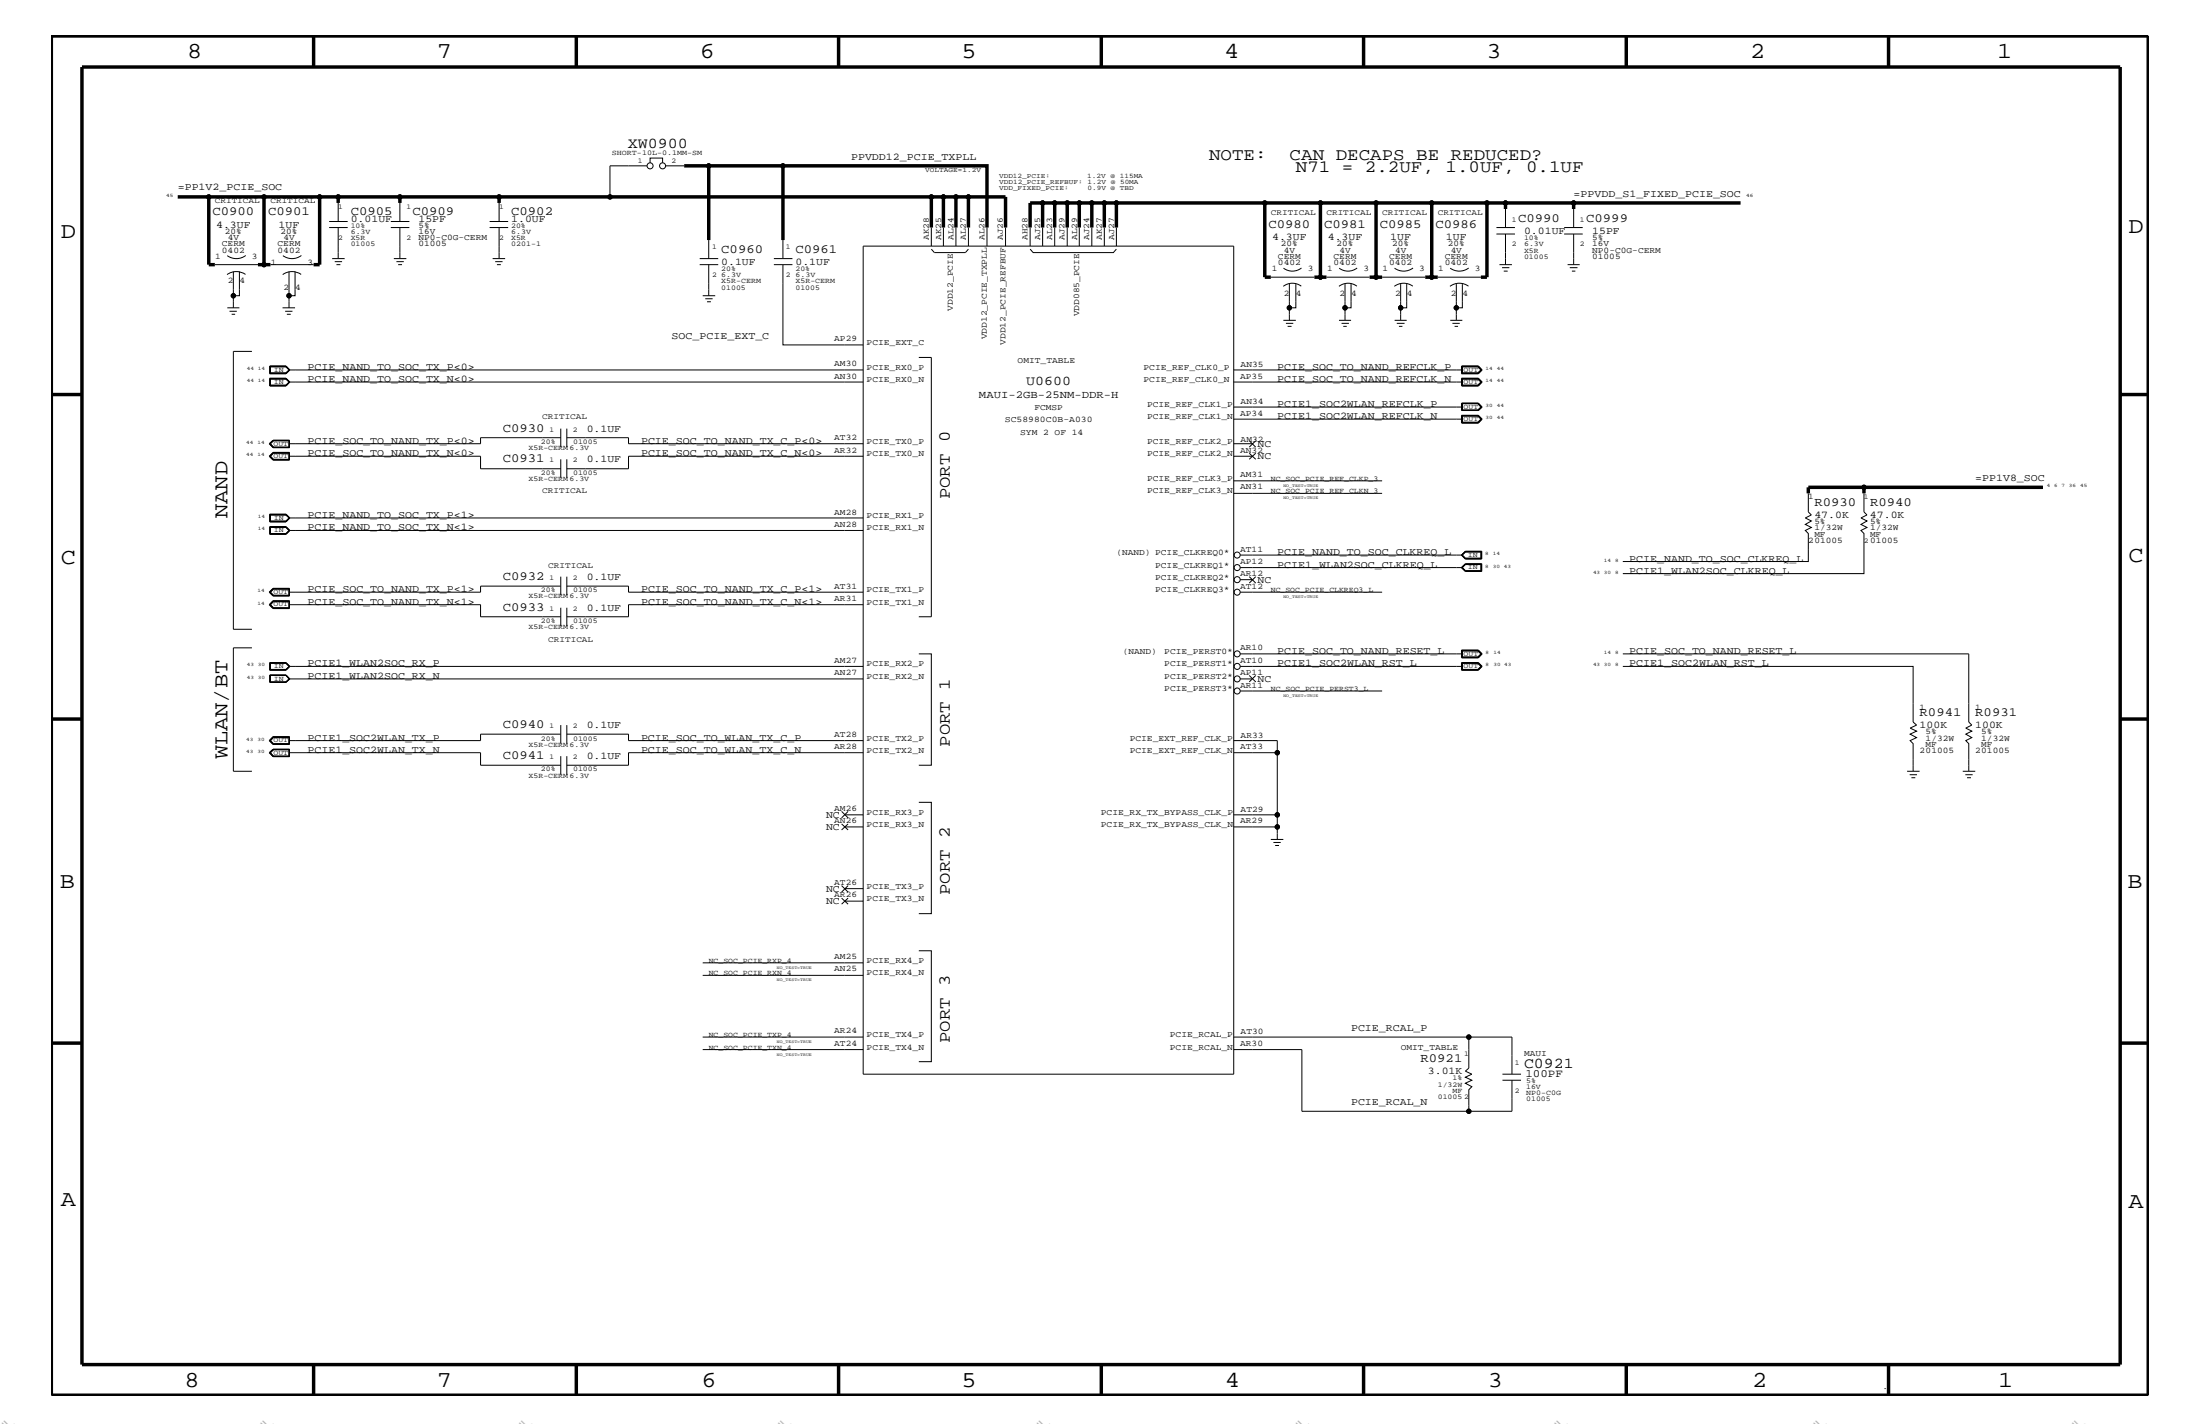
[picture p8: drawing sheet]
<svg xmlns="http://www.w3.org/2000/svg" width="432mm" height="279mm" viewBox="0 0 432 279" stroke-linecap="round" stroke-linejoin="round" font-family="sans-serif">
<g fill="none" stroke="#000" stroke-width=".2">
<path d="M66.4 39.8v3.7M78.5 39.8v3.7M98 39.8v3.7M127 32.5h-7.3v6.1M127.6 31.9v-.9h2.4v.9M130.6 32.5h3.7M42.2 51.9h8.4M45.8 53.3v7.1M47 53.3v4.7h-1.2M48.2 53.8a3.1 3.1 0 0 0-3.6 .1M48.2 50.1a3 3 0 0 1-3.6 .1M53.1 51.9h8.5"/>
<path d="M56.7 53.3v7.1M57.9 53.3v4.7h-1.2M59.1 53.8a3.1 3.1 0 0 0-3.6 .1M59.2 50.1a3 3 0 0 1-3.7 .1M64.6 44.6h3.6M64.6 43.5h3.6M65.2 50.7h2.4M65.7 51.3h1.4M66 51.9h.8M66.4 44.6v6.1M76.7 44.6h3.6M76.7 43.5h3.6"/>
<path d="M77.3 50.7h2.5M77.8 51.3h1.4M78.1 51.9h.8M78.5 44.6v6.1M96.1 44.6h3.6M96.1 43.5h3.6M96.7 50.7h2.4M97.2 51.3h1.4M97.5 51.9h.8M98 44.6v6.1M137.3 51.9h3.7M137.3 50.7h3.7"/>
<path d="M137.9 58h2.5M138.4 58.6h1.5M138.8 59.2h.7M139.1 47.1v3.6M139.1 51.9v6.1M151.9 51.9h3.6M151.9 50.7h3.6M153.7 51.9v15.8h15.7M153.7 47.1v3.6M169.4 48.3h72.7v162.5h-72.7zM182.8 44.6v3.7M182.8 48.9l.6 .7h6.1l.6-.7"/>
<path d="M185.2 44.6v3.7M187.6 44.6v3.7M190.1 44.6v3.7M193.7 44.6v3.7M197.4 44.6v3.7M202.2 48.9l.6 .7h15.7l.6-.7M202.2 44.6v3.7M204.6 44.6v3.7M207 44.6v3.7M209.5 44.6v3.7M211.8 44.6v3.7M214.3 44.6v3.7"/>
<path d="M216.7 44.6v3.7M219.1 44.6v3.7M249.4 54.4h8.6M253.1 55.7v4.7h1.2v-4.7M255.4 56.2a2.9 2.9 0 0 0-3.5 0M255.4 52.6a2.9 2.9 0 0 1-3.5 0M260.4 54.4h8.4M264 55.7v4.7h1.2v-4.7M266.3 56.2a2.9 2.9 0 0 0-3.5 0M266.4 52.6a2.9 2.9 0 0 1-3.6 0M271.3 54.4h8.4M274.9 55.7v4.7h1.2v-4.7"/>
<path d="M277.3 56.2a3 3 0 0 0-3.6 0M277.3 52.6a3 3 0 0 1-3.6 0M282.2 54.4h8.5M285.8 55.7v4.7h1.2v-4.7M288.2 56.2a3 3 0 0 0-3.6 0M288.3 52.6a3 3 0 0 1-3.7 0M293.7 45.9h3.6M293.7 44.6h3.6M294.3 51.9h2.5M294.8 52.5h1.4M295.1 53.2h.8M295.5 41v3.6"/>
<path d="M295.5 45.9v6M307 45.9h3.6M307 44.6h3.6M307.7 51.9h2.3M308.1 52.5h1.5M308.5 53.2h.7M308.9 41v3.6M308.9 45.9v6M44.6 60.4h2.4M45 61.1h1.5M45.5 61.7h.6M49.4 68.9h-3.6v54.6h3.6"/>
<path d="M52.9 71.8h3.2l.8 .8-.8 .7h-3.2zM52.9 74.2h3.2l.8 .8-.8 .7h-3.2zM53 73.2h3.1M53 71.8v1.5h3.1l.7-.7M53 71.9h3.1l.7 .7M53 74.4h3.1M53.1 74.4v1.2h3l.6-.6M55.5 60.4h2.4M56 61.1h1.4M56.1 71.8l.7 .8M56.1 74.4l.7 .6M56.1 74.4l.6 .6"/>
<path d="M56.3 61.7h.8M56.7 72.6l-.6-.6h-3v1.2M56.7 72.6h112.7M56.7 75h112.7M56.7 72.6l-.6 .6M56.8 75l-.7 .6h-3.1M56.8 75l-.7-.7h-3.1v1.4M56.8 72.6l-.7 .6M56.8 75l-.7 .7M180.3 70.1h2.5v50.9h-2.5M242.1 72.6h44.9M242.1 79.9h44.9"/>
<path d="M242.1 75h44.9M251.9 62.9h2.4M252.4 63.4h1.4M252.7 64h.8M253.1 60.4v2.5M262.8 62.9h2.4M263.3 63.4h1.5M263.7 64h.6M264 60.4v2.5M273.7 62.9h2.4M274.2 63.4h1.5M274.6 64h.7"/>
<path d="M274.9 60.4v2.5M284.6 62.9h2.4M285.1 63.4h1.4M285.5 64h.7M285.8 60.4v2.5M286.9 71.8h3.3l.7 .8-.7 .7h-3.3zM286.9 74.2h3.3l.7 .8-.7 .7h-3.3zM286.9 71.8v1.5h3.3l.6-.7-.6-.8M286.9 75.7v-1.4h3.3l.6 .7-.6 .7M286.9 79.1v1.4M287 71.9h3.1l.6 .7-.6 .6h-3.1zM287 74.4h3.1l.6 .6-.6 .6h-3.1z"/>
<path d="M287 72h3.1l.6 .6-.6 .6M290.1 79.2h-3.1v1.3h3.1M290.1 74.4l.6 .6-.6 .6h-3.1M290.1 79.2l.6 .7-.6 .6M290.2 79.1h-3.3v1.4h3.3M290.2 79.1l.7 .8-.7 .6M290.2 79.1l.6 .8-.6 .6M53.6 88.8h3.2v1.5h-3.2l-.8-.8zM53.6 86.4h3.2v1.4h-3.2M53.6 86.4l-.8 .7 .8 .7M53.6 86.4l-.7 .7 .7 .7M53.7 86.5l-.6 .6 .6 .6"/>
<path d="M53.7 86.5h3v1.2h-3M53.7 88.8l-.7 .7 .7 .7M53.7 86.5l-.7 .6 .7 .6M56.7 88.9h-3l-.6 .6 .6 .6h3M56.7 88.8v1.4M56.7 89.5h37.6v2.5h15.8M56.8 88.8h-3.2l-.7 .7 .7 .7h3.2M110.1 85.9h-15.8v1.2h-37.6M110.1 84.1v3.6M110.1 90.1v3.7M111.3 85.9h12.1v1.2h46M111.3 84.1v3.6"/>
<path d="M111.3 90.1v3.7M169.4 89.5h-46v2.5h-12.1M242.1 94.3h29.2M242.1 89.5h3.7M242.1 96.8h29.2M242.1 82.2h44.9M242.1 87.1h3.7M245.2 86.5l1.3 1.2M245.2 88.9l1.3 1.2M246.5 86.5l-1.3 1.2M246.5 88.9l-1.3 1.2M286.9 81.5h3.3l.7 .7-.7 .8h-3.3z"/>
<path d="M286.9 83v-1.4h3.3l.6 .6-.6 .8M287 81.6v1.3h3.1l.6-.7-.6-.6M287 81.6h3.1l.6 .6-.6 .6h-3.1M354.9 96.8v3.6l.6 .6-1.2 .6 1.2 .6-1.2 .7 1.2 .6-1.2 .6 .6 .6v5.5h-36.4M365.8 96.8v3.6l.6 .6-1.1 .6 1.1 .6-1.1 .7 1.1 .6-1.1 .6 .5 .6v7.9h-47.3M52.9 100.9h3.2l.8 .7-.8 .8h-3.2zM52.9 103.3h3.2l.8 .8-.8 .7h-3.2zM53 103.4h3.1l.7 .7-.7 .7h-3.1zM53 101h3.1M53.1 101v1.2h3l.6-.6M53.1 103.5h3l.6 .6-.6 .6h-3zM53.6 115.4h3.2v1.6h-3.2l-.8-.8z"/>
<path d="M53.6 117.9h3.2v1.5h-3.2l-.8-.8zM53.6 117.9l-.7 .7 .7 .7h3.2M53.7 119.3l-.7-.7 .7-.6h3v1.3M53.7 115.5l-.7 .7 .7 .7M56.1 101l.7 .6M56.1 101l.6 .6M56.7 115.6h-3l-.6 .6 .6 .6h3M56.7 118.1h-3l-.6 .5 .6 .6h3M56.7 115.5v1.4M56.7 118.6h37.6v2.4h15.8M56.7 101.6h112.7M56.7 104.1h112.7"/>
<path d="M56.8 101.6l-.7-.6h-3.1v1.4M56.8 101.6l-.7 .7h-3.1M56.8 101.6l-.7 .8M56.8 115.5h-3.2l-.7 .7 .7 .7h3.2M110.1 115h-15.8v1.2h-37.6M110.1 113.1v3.7M110.1 119.2v3.7M111.3 115h12.1v1.2h46M111.3 113.1v3.7M111.3 119.2v3.7M169.4 118.6h-46v2.4h-12.1M243.4 108.9h43.6"/>
<path d="M243.4 116.2h27.9M243.4 113.7h2.4M243.4 111.4h43.6M245.2 113.1l1.3 1.3M246.5 113.1l-1.3 1.3M286.9 111.4l.7-.8h3.2v1.5h-3.2zM286.9 111.4l.7 .6M287 111.4l.6-.6h3.1v1.2h-3.1zM287.6 108.3h3.1v1.2h-3.1l-.6-.6zM287.6 108.1h3.2v1.6h-3.2l-.7-.8zM287.6 108.2h3.1v1.5M287.6 110.7h3.1v1.3h-3.1"/>
<path d="M287.6 108.2l-.7 .7M287.6 108.2l-.7 .7 .7 .7h3.1M287.6 110.7l-.7 .7M287.6 110.7l-.7 .7 .7 .6M49.4 127.1h-3.6v24.2h3.6M52.9 130h3.2l.8 .8-.8 .7h-3.2zM53 130.1h3.1l.7 .7-.7 .6h-3.1zM53 132.4v1.5M53 133.8h3.1M53 132.5h3.1M53.1 130.2h3l.6 .6-.6 .5h-3zM53.1 132.5v1.3"/>
<path d="M56.1 132.4h-3.2v1.5h3.2M56.1 132.4l.8 .8-.8 .7M56.1 132.4l.7 .8M56.1 132.5l.7 .7M56.1 132.5l.6 .7M56.7 133.2h112.7M56.7 130.8h112.7M56.7 133.2l-.6 .6M56.8 133.2l-.7 .6M56.8 133.2l-.7 .7M180.3 128.3h2.5v21.8h-2.5M243.4 133.2h2.4"/>
<path d="M243.4 130.8h43.6M243.4 128.3h43.6M243.4 135.6h27.9M245.2 132.5l1.3 1.3M246.5 132.5l-1.3 1.3M286.9 127.5h3.3l.7 .8-.7 .8h-3.3zM286.9 130h3.3l.7 .8-.7 .7h-3.3zM286.9 129.1v-1.5h3.3l.6 .7-.6 .8M286.9 130.1h3.3l.6 .7-.6 .6h-3.3zM287 127.7h3.1l.6 .6-.6 .7h-3.1zM287 130.1v1.3M287 130.2h3.1l.6 .6-.6 .5h-3.1"/>
<path d="M290.1 127.7l.6 .6-.6 .6h-3.1M290.1 130.1l.6 .7-.6 .6M318.5 130.8h57v10.9l.7 .6-1.3 .6 1.3 .6-1.3 .5 1.3 .7-1.3 .6 .6 .6v5.4M318.5 128.3h67.9v13.4l.6 .6-1.2 .6 1.2 .6-1.2 .5 1.2 .7-1.2 .6 .6 .6v5.4M52.8 145.3l.8-.7h3.2v1.5h-3.2zM53.6 147h3.2v1.4h-3.2M53.6 144.6l-.7 .7 .7 .7h3.2M53.6 147l-.8 .7 .8 .7M53.6 147l-.7 .7 .7 .7M53.7 147.1l-.6 .6 .6 .7M53.7 146l-.7-.7 .7-.7h3v1.4M53.7 147.1h3v1.3h-3"/>
<path d="M53.7 147.1l-.7 .6 .7 .7M56.7 144.7h-3l-.6 .6 .6 .6h3M56.7 147.7h37.6v2.4h15.8M110.1 144h-15.8v1.3h-37.6M110.1 142.3v3.6M110.1 148.4v3.6M111.3 144h12.1v1.3h46M111.3 142.3v3.6M111.3 148.4v3.6M165.2 159.2l1.3 1.3M165.8 159.9h3.6M166.5 159.2l-1.3 1.3"/>
<path d="M169.4 147.7h-46v2.4h-12.1M180.3 157.4h2.5v21.9h-2.5M242.1 159.9h8.6v4.8M242.1 145.3h8.6v14.6M242.1 147.7h8.6M374.3 151.3h2.5M374.8 152h1.5M375.2 152.6h.7M385.2 151.3h2.5M385.7 152h1.5M386.1 152.6h.7M165.2 161.7l1.3 1.1"/>
<path d="M165.2 173.8l1.3 1.2M165.2 176.2l1.3 1.2M165.8 162.2h3.6M165.8 176.8h3.6M165.8 174.4h3.6M166.5 161.7l-1.3 1.1M166.5 173.8l-1.3 1.2M166.5 176.2l-1.3 1.2M242.1 162.2h8.6M249.4 164.7h2.5M249.9 165.3h1.5M250.3 165.9h.7"/>
<path d="M137.9 188.9h31.5M137.9 191.4h31.5M180.3 186.5h2.5v21.8h-2.5M137.9 203.5h31.5M137.9 205.9h31.5M242.1 203.5h46.2v6.1l-.7 .6 1.3 .6-1.3 .6 1.3 .5-1.3 .6 1.3 .7-.6 .6v4.2h8.5v-6.1M242.1 205.9h13.4v12.1h32.8M288.3 203.5h8.5v7.3M294.9 211.9h3.6M294.9 210.8h3.6"/>
<circle cx="41" cy="38.6" r=".42"/>
<circle cx="51.8" cy="38.6" r=".42"/>
<circle cx="62.7" cy="38.6" r=".42"/>
<circle cx="66.4" cy="38.6" r=".42"/>
<circle cx="78.5" cy="38.6" r=".42"/>
<circle cx="98" cy="38.6" r=".42"/>
<circle cx="119.7" cy="38.6" r=".42"/>
<circle cx="127.6" cy="32.5" r=".59"/>
<circle cx="130" cy="32.5" r=".59"/>
<circle cx="139.1" cy="32.5" r=".42"/>
<circle cx="153.7" cy="32.5" r=".42"/>
<circle cx="182.8" cy="38.6" r=".42"/>
<circle cx="185.2" cy="38.6" r=".42"/>
<circle cx="187.6" cy="38.6" r=".42"/>
<circle cx="190.1" cy="38.6" r=".42"/>
<circle cx="204.6" cy="39.8" r=".42"/>
<circle cx="207" cy="39.8" r=".42"/>
<circle cx="209.5" cy="39.8" r=".42"/>
<circle cx="211.8" cy="39.8" r=".42"/>
<circle cx="214.3" cy="39.8" r=".42"/>
<circle cx="216.7" cy="39.8" r=".42"/>
<circle cx="219.1" cy="39.8" r=".42"/>
<circle cx="248.2" cy="39.8" r=".42"/>
<circle cx="259.2" cy="39.8" r=".42"/>
<circle cx="270.1" cy="39.8" r=".42"/>
<circle cx="281" cy="39.8" r=".42"/>
<circle cx="291.8" cy="39.8" r=".42"/>
<circle cx="295.5" cy="39.8" r=".42"/>
<circle cx="308.9" cy="39.8" r=".42"/>
<circle cx="45.8" cy="58" r=".42"/>
<circle cx="51.8" cy="51.9" r=".42"/>
<circle cx="56.7" cy="58" r=".42"/>
<circle cx="259.2" cy="54.4" r=".42"/>
<circle cx="270.1" cy="54.4" r=".42"/>
<circle cx="281" cy="54.4" r=".42"/>
<circle cx="253.1" cy="60.4" r=".42"/>
<circle cx="264" cy="60.4" r=".42"/>
<circle cx="274.9" cy="60.4" r=".42"/>
<circle cx="285.8" cy="60.4" r=".42"/>
<circle cx="365.8" cy="95.6" r=".42"/>
<circle cx="242.8" cy="108.9" r=".59"/>
<circle cx="242.8" cy="116.2" r=".59"/>
<circle cx="242.8" cy="111.4" r=".59"/>
<circle cx="242.8" cy="113.7" r=".59"/>
<circle cx="242.8" cy="135.6" r=".59"/>
<circle cx="242.8" cy="128.3" r=".59"/>
<circle cx="242.8" cy="130.8" r=".59"/>
<circle cx="242.8" cy="133.2" r=".59"/>
<circle cx="250.7" cy="147.7" r=".42"/>
<circle cx="250.7" cy="159.9" r=".42"/>
<circle cx="250.7" cy="162.2" r=".42"/>
<circle cx="288.3" cy="218" r=".42"/>
<circle cx="288.3" cy="203.5" r=".42"/>
</g>
<g fill="none" stroke="#000" stroke-width=".68" stroke-linecap="butt">
<path d="M10.1 7.1h411.5v266.7h-411.5zM16.1 13.2h400v254.5h-400zM61.6 7.1v6.1M113.1 7.1v6.1M164.6 7.1v6.1M216.2 7.1v6.1M267.6 7.1v6.1M319.2 7.1v6.1M370.7 7.1v6.1M34.9 38.6h31.5M41 38.6v13.3h1.2M51.8 38.6v13.3"/>
<path d="M62.7 38.6v13.3h-1.1M78.5 38.6h-12.1v1.2M98 38.6h-19.5v1.2M98 38.6h84.8M98 38.6v1.2M134.3 32.5h4.8v14.6M139.1 32.5h14.6v14.6M153.7 32.5h40v12.1M185.2 38.6h-2.4v6M185.2 38.6h2.4M185.2 38.6v6M190.1 38.6h-2.5v6"/>
<path d="M190.1 38.6h7.3v6M190.1 38.6v6M204.6 39.8h2.4v4.8M207 39.8h2.5v4.8M209.5 39.8h2.3v4.8M211.8 39.8h2.5v4.8M214.3 39.8h2.4v4.8M216.7 39.8h2.4v4.8M219.1 39.8h72.7M248.2 39.8v14.6h1.2M259.2 39.8v14.6M270.1 39.8v14.6"/>
<path d="M281 39.8v14.6M291.8 39.8h3.7v1.2M291.8 39.8v14.6h-1.1M295.5 39.8h46.1M308.9 39.8v1.2M50.6 51.9h2.5M202.2 44.6v-4.8h2.4v4.8M258 54.4h2.4M268.8 54.4h2.5M279.7 54.4h2.5M10.1 77.4h6M416.1 77.4h5.5"/>
<path d="M365.8 95.6h-10.9v1.2M401 95.6h-35.2v1.2M10.1 141.1h6M416.1 141.1h5.5M10.1 204.7h6M416.1 204.7h5.5M61.6 267.7v6.1M113.1 267.7v6.1M164.6 267.7v6.1M216.2 268v5.8M267.6 267.7v6.1M319.2 267.7v6.1"/>
<path d="M370.7 267.7v6.1"/>
</g>
<g fill="#000">
<circle cx="41" cy="38.6" r=".42"/>
<circle cx="51.8" cy="38.6" r=".42"/>
<circle cx="62.7" cy="38.6" r=".42"/>
<circle cx="66.4" cy="38.6" r=".42"/>
<circle cx="78.5" cy="38.6" r=".42"/>
<circle cx="98" cy="38.6" r=".42"/>
<circle cx="119.7" cy="38.6" r=".42"/>
<circle cx="139.1" cy="32.5" r=".42"/>
<circle cx="153.7" cy="32.5" r=".42"/>
<circle cx="182.8" cy="38.6" r=".42"/>
<circle cx="185.2" cy="38.6" r=".42"/>
<circle cx="187.6" cy="38.6" r=".42"/>
<circle cx="190.1" cy="38.6" r=".42"/>
<circle cx="204.6" cy="39.8" r=".42"/>
<circle cx="207" cy="39.8" r=".42"/>
<circle cx="209.5" cy="39.8" r=".42"/>
<circle cx="211.8" cy="39.8" r=".42"/>
<circle cx="214.3" cy="39.8" r=".42"/>
<circle cx="216.7" cy="39.8" r=".42"/>
<circle cx="219.1" cy="39.8" r=".42"/>
<circle cx="248.2" cy="39.8" r=".42"/>
<circle cx="259.2" cy="39.8" r=".42"/>
<circle cx="270.1" cy="39.8" r=".42"/>
<circle cx="281" cy="39.8" r=".42"/>
<circle cx="291.8" cy="39.8" r=".42"/>
<circle cx="295.5" cy="39.8" r=".42"/>
<circle cx="308.9" cy="39.8" r=".42"/>
<circle cx="45.8" cy="58" r=".42"/>
<circle cx="51.8" cy="51.9" r=".42"/>
<circle cx="56.7" cy="58" r=".42"/>
<circle cx="259.2" cy="54.4" r=".42"/>
<circle cx="270.1" cy="54.4" r=".42"/>
<circle cx="281" cy="54.4" r=".42"/>
<circle cx="253.1" cy="60.4" r=".42"/>
<circle cx="264" cy="60.4" r=".42"/>
<circle cx="274.9" cy="60.4" r=".42"/>
<circle cx="285.8" cy="60.4" r=".42"/>
<circle cx="365.8" cy="95.6" r=".42"/>
<circle cx="250.7" cy="147.7" r=".42"/>
<circle cx="250.7" cy="159.9" r=".42"/>
<circle cx="250.7" cy="162.2" r=".42"/>
<circle cx="288.3" cy="218" r=".42"/>
<circle cx="288.3" cy="203.5" r=".42"/>
</g>
<g font-size="4.5">
<text x="36.7" y="11.5">8</text>
<text x="85.8" y="11.5">7</text>
<text x="137.3" y="11.5">6</text>
<text x="188.7" y="11.5">5</text>
<text x="240.3" y="11.5">4</text>
<text x="291.8" y="11.5">3</text>
<text x="343.5" y="11.5">2</text>
<text x="392" y="11.5">1</text>
<text x="11.9" y="46.8">D</text>
<text x="417.7" y="45.7">D</text>
<text x="11.9" y="110.6">C</text>
<text x="417.7" y="110.3">C</text>
<text x="11.8" y="174.3">B</text>
<text x="417.6" y="174.2">B</text>
<text x="11.9" y="236.7">A</text>
<text x="417.7" y="237.1">A</text>
<text x="36.2" y="272.1">8</text>
<text x="85.8" y="272.1">7</text>
<text x="137.7" y="272.1">6</text>
<text x="188.7" y="272.1">5</text>
<text x="240.4" y="272.1">4</text>
<text x="292" y="272.1">3</text>
<text x="343.9" y="272.1">2</text>
<text x="392.2" y="272.1">1</text>
</g>
<g font-size="4.1">
<text x="44.6" y="101.6" transform="rotate(-90 44.6 101.6)">NAND</text>
<text x="44.6" y="149" transform="rotate(-90 44.6 149)">WLAN/BT</text>
</g>
<g font-size="3.4">
<text x="237.3" y="31.4">NOTE:</text>
<text x="253.1" y="31.4">CAN DECAPS BE REDUCED?</text>
<text x="254.3" y="33.7">N71 = 2.2UF, 1.0UF, 0.1UF</text>
</g>
<g font-size="3.3">
<text x="186.4" y="98" transform="rotate(-90 186.4 98)">PORT 0</text>
<text x="186.4" y="146.5" transform="rotate(-90 186.4 146.5)">PORT 1</text>
<text x="186.4" y="175.6" transform="rotate(-90 186.4 175.6)">PORT 2</text>
<text x="186.4" y="204.7" transform="rotate(-90 186.4 204.7)">PORT 3</text>
</g>
<g font-size="3">
<text x="123.2" y="29.1">XW0900</text>
<text x="299.1" y="209.6">C0921</text>
</g>
<g font-size="2.8" fill="#b6b6b4">
<text x="0" y="279.4" transform="rotate(45 0 279.4)">=</text>
<text x="50.8" y="279.4" transform="rotate(45 50.8 279.4)">=</text>
<text x="101.6" y="279.4" transform="rotate(45 101.6 279.4)">=</text>
<text x="152.4" y="279.4" transform="rotate(45 152.4 279.4)">=</text>
<text x="203.2" y="279.4" transform="rotate(45 203.2 279.4)">=</text>
<text x="254" y="279.4" transform="rotate(45 254 279.4)">=</text>
<text x="304.8" y="279.4" transform="rotate(45 304.8 279.4)">=</text>
<text x="355.6" y="279.4" transform="rotate(45 355.6 279.4)">=</text>
<text x="406.4" y="279.4" transform="rotate(45 406.4 279.4)">=</text>
</g>
<text font-size="2.6" x="201.4" y="75.6">U0600</text>
<g font-size="2.5">
<text x="41.7" y="42.3">C0900</text>
<text x="52.6" y="42.3">C0901</text>
<text x="68.8" y="42.3">C0905</text>
<text x="80.9" y="42.3">C0909</text>
<text x="100.3" y="42.3">C0902</text>
<text x="249" y="44.6">C0980</text>
<text x="259.9" y="44.6">C0981</text>
<text x="270.8" y="44.6">C0985</text>
<text x="281.7" y="44.6">C0986</text>
<text x="297.9" y="43.5">C0990</text>
<text x="311.3" y="43.5">C0999</text>
<text x="141.6" y="49.6">C0960</text>
<text x="156.1" y="49.6">C0961</text>
<text x="98.7" y="84.7">C0930</text>
<text x="98.7" y="90.7">C0931</text>
<text x="356.1" y="99.3">R0930</text>
<text x="367" y="99.3">R0940</text>
<text x="98.7" y="113.7">C0932</text>
<text x="98.7" y="119.8">C0933</text>
<text x="98.7" y="142.9">C0940</text>
<text x="376.8" y="140.4">R0941</text>
<text x="387.7" y="140.4">R0931</text>
<text x="98.7" y="149">C0941</text>
<text x="278.8" y="208.3">R0921</text>
</g>
<text font-size="2.2" x="299.4" y="211.4">100PF</text>
<text font-size="2.1" x="192.2" y="78">MAUI-2GB-25NM-DDR-H</text>
<g font-size="2">
<text x="167" y="31.4">PPVDD12_PCIE_TXPLL</text>
<text x="34.9" y="37.4">=PP1V2_PCIE_SOC</text>
<text x="308.9" y="38.6">=PPVDD_S1_FIXED_PCIE_SOC</text>
<text x="42.4" y="44.6">4.3UF</text>
<text x="54.7" y="44.6">1UF</text>
<text x="68.8" y="43.5">0.01UF</text>
<text x="82.1" y="43.5">15PF</text>
<text x="100.3" y="43.5">1.0UF</text>
<text x="249.7" y="47.1">4.3UF</text>
<text x="260.6" y="47.1">4.3UF</text>
<text x="272.9" y="47.1">1UF</text>
<text x="283.8" y="47.1">1UF</text>
<text x="299.1" y="45.9">0.01UF</text>
<text x="312.5" y="45.9">15PF</text>
<text x="141.6" y="51.9">0.1UF</text>
<text x="156.1" y="51.9">0.1UF</text>
<text x="131.8" y="66.5">SOC_PCIE_EXT_C</text>
<text x="60.4" y="75">PCIE_NAND_TO_SOC_TX_N&lt;0&gt;</text>
<text x="60.4" y="72.6">PCIE_NAND_TO_SOC_TX_P&lt;0&gt;</text>
<text x="250.7" y="75">PCIE_SOC_TO_NAND_REFCLK_N</text>
<text x="250.7" y="72.6">PCIE_SOC_TO_NAND_REFCLK_P</text>
<text x="250.7" y="79.9">PCIE1_SOC2WLAN_REFCLK_P</text>
<text x="250.7" y="82.2">PCIE1_SOC2WLAN_REFCLK_N</text>
<text x="60.4" y="89.5">PCIE_SOC_TO_NAND_TX_N&lt;0&gt;</text>
<text x="60.4" y="87.1">PCIE_SOC_TO_NAND_TX_P&lt;0&gt;</text>
<text x="115.1" y="84.7">0.1UF</text>
<text x="125.8" y="89.5">PCIE_SOC_TO_NAND_TX_C_N&lt;0&gt;</text>
<text x="125.8" y="87.1">PCIE_SOC_TO_NAND_TX_C_P&lt;0&gt;</text>
<text x="246.8" y="87.7">NC</text>
<text x="115.1" y="90.7">0.1UF</text>
<text x="246.8" y="90.1">NC</text>
<text x="387.7" y="94.3">=PP1V8_SOC</text>
<text x="60.4" y="101.6">PCIE_NAND_TO_SOC_TX_P&lt;1&gt;</text>
<text x="356.1" y="101.6">47.0K</text>
<text x="367" y="101.6">47.0K</text>
<text x="60.4" y="104.1">PCIE_NAND_TO_SOC_TX_N&lt;1&gt;</text>
<text x="115.1" y="113.7">0.1UF</text>
<text x="250.7" y="111.4">PCIE1_WLAN2SOC_CLKREQ_L</text>
<text x="250.7" y="108.9">PCIE_NAND_TO_SOC_CLKREQ_L</text>
<text x="319.8" y="112.6">PCIE1_WLAN2SOC_CLKREQ_L</text>
<text x="319.8" y="110.2">PCIE_NAND_TO_SOC_CLKREQ_L</text>
<text x="60.4" y="116.2">PCIE_SOC_TO_NAND_TX_P&lt;1&gt;</text>
<text x="60.4" y="118.6">PCIE_SOC_TO_NAND_TX_N&lt;1&gt;</text>
<text x="115.1" y="119.8">0.1UF</text>
<text x="125.8" y="116.2">PCIE_SOC_TO_NAND_TX_C_P&lt;1&gt;</text>
<text x="125.8" y="118.6">PCIE_SOC_TO_NAND_TX_C_N&lt;1&gt;</text>
<text x="246.8" y="114.4">NC</text>
<text x="60.4" y="130.8">PCIE1_WLAN2SOC_RX_P</text>
<text x="250.7" y="128.3">PCIE_SOC_TO_NAND_RESET_L</text>
<text x="250.7" y="130.8">PCIE1_SOC2WLAN_RST_L</text>
<text x="319.8" y="130.8">PCIE1_SOC2WLAN_RST_L</text>
<text x="319.8" y="128.3">PCIE_SOC_TO_NAND_RESET_L</text>
<text x="60.4" y="133.2">PCIE1_WLAN2SOC_RX_N</text>
<text x="246.8" y="133.8">NC</text>
<text x="115.1" y="142.9">0.1UF</text>
<text x="376.8" y="142.9">100K</text>
<text x="387.7" y="142.9">100K</text>
<text x="60.4" y="145.3">PCIE1_SOC2WLAN_TX_P</text>
<text x="60.4" y="147.7">PCIE1_SOC2WLAN_TX_N</text>
<text x="115.1" y="149">0.1UF</text>
<text x="125.8" y="145.3">PCIE_SOC_TO_WLAN_TX_C_P</text>
<text x="125.8" y="147.7">PCIE_SOC_TO_WLAN_TX_C_N</text>
<text x="162.1" y="160.5">NC</text>
<text x="162.1" y="162.8">NC</text>
<text x="162.1" y="175">NC</text>
<text x="162.1" y="177.4">NC</text>
<text x="265.2" y="202.3">PCIE_RCAL_P</text>
<text x="280.2" y="210.8">3.01K</text>
<text x="265.2" y="216.9">PCIE_RCAL_N</text>
</g>
<g font-size="1.7">
<text x="44.2" y="45.9">20%</text>
<text x="44.7" y="47.1">4V</text>
<text x="55.1" y="45.9">20%</text>
<text x="55.6" y="47.1">4V</text>
<text x="82.1" y="47.1">NP0-C0G-CERM</text>
<text x="82.1" y="44.6">5%</text>
<text x="82.1" y="45.9">16V</text>
<text x="182.3" y="47.1" transform="rotate(-90 182.3 47.1)">AK28</text>
<text x="184.7" y="47.1" transform="rotate(-90 184.7 47.1)">AK25</text>
<text x="187.1" y="47.1" transform="rotate(-90 187.1 47.1)">AL24</text>
<text x="189.6" y="47.1" transform="rotate(-90 189.6 47.1)">AL27</text>
<text x="193.2" y="47.1" transform="rotate(-90 193.2 47.1)">AL26</text>
<text x="196.9" y="47.1" transform="rotate(-90 196.9 47.1)">AJ26</text>
<text x="201.7" y="47.1" transform="rotate(-90 201.7 47.1)">AH28</text>
<text x="204.1" y="47.1" transform="rotate(-90 204.1 47.1)">AJ25</text>
<text x="206.5" y="47.1" transform="rotate(-90 206.5 47.1)">AL23</text>
<text x="209" y="47.1" transform="rotate(-90 209 47.1)">AJ29</text>
<text x="211.4" y="47.1" transform="rotate(-90 211.4 47.1)">AL29</text>
<text x="213.8" y="47.1" transform="rotate(-90 213.8 47.1)">AJ24</text>
<text x="216.2" y="47.1" transform="rotate(-90 216.2 47.1)">AK27</text>
<text x="218.7" y="47.1" transform="rotate(-90 218.7 47.1)">AJ27</text>
<text x="312.5" y="47.1">5%</text>
<text x="42.2" y="50.7">1</text>
<text x="43.6" y="48.3">CERM</text>
<text x="43.6" y="49.6">0402</text>
<text x="49.4" y="50.7">3</text>
<text x="53.2" y="51.9">1</text>
<text x="54.5" y="49.6">0402</text>
<text x="54.5" y="48.3">CERM</text>
<text x="60.4" y="51.9">3</text>
<text x="82.1" y="48.3">01005</text>
<text x="249.6" y="53.2">1</text>
<text x="250.8" y="50.7">CERM</text>
<text x="250.8" y="51.9">0402</text>
<text x="251.4" y="48.3">20%</text>
<text x="252" y="49.6">4V</text>
<text x="256.7" y="53.2">3</text>
<text x="260.5" y="53.2">1</text>
<text x="261.7" y="50.7">CERM</text>
<text x="261.7" y="51.9">0402</text>
<text x="262.3" y="48.3">20%</text>
<text x="262.9" y="49.6">4V</text>
<text x="267.6" y="53.2">3</text>
<text x="271.4" y="53.2">1</text>
<text x="272.7" y="50.7">CERM</text>
<text x="272.7" y="51.9">0402</text>
<text x="273.3" y="48.3">20%</text>
<text x="273.8" y="49.6">4V</text>
<text x="278.6" y="53.2">3</text>
<text x="282.3" y="53.2">1</text>
<text x="283.6" y="50.7">CERM</text>
<text x="283.6" y="51.9">0402</text>
<text x="284.2" y="48.3">20%</text>
<text x="284.7" y="49.6">4V</text>
<text x="289.5" y="53.2">3</text>
<text x="312.5" y="50.7">01005</text>
<text x="312.5" y="49.6">NP0-C0G-CERM</text>
<text x="312.5" y="48.3">16V</text>
<text x="44.7" y="55.6">2</text>
<text x="47" y="55.6">4</text>
<text x="55.6" y="56.8">2</text>
<text x="57.9" y="56.8">4</text>
<text x="252" y="58">2</text>
<text x="254.3" y="58">4</text>
<text x="262.9" y="58">2</text>
<text x="265.2" y="58">4</text>
<text x="273.8" y="58">2</text>
<text x="276.1" y="58">4</text>
<text x="284.7" y="58">2</text>
<text x="287" y="58">4</text>
<text x="187" y="61" transform="rotate(-90 187 61)">VDD12_PCIE</text>
<text x="211.8" y="62.1" transform="rotate(-90 211.8 62.1)">VDD085_PCIE</text>
<text x="163.7" y="67">AP29</text>
<text x="163.7" y="71.8">AM30</text>
<text x="170.1" y="67.7">PCIE_EXT_C</text>
<text x="193.7" y="66.6" transform="rotate(-90 193.7 66.6)">VDD12_PCIE_TXPLL</text>
<text x="197.4" y="67.7" transform="rotate(-90 197.4 67.7)">VDD12_PCIE_REFBUF</text>
<text x="199.7" y="71.3">OMIT_TABLE</text>
<text x="163.7" y="74.3">AN30</text>
<text x="170.1" y="72.6">PCIE_RX0_P</text>
<text x="170.1" y="75">PCIE_RX0_N</text>
<text x="224.5" y="75">PCIE_REF_CLK0_N</text>
<text x="224.5" y="72.6">PCIE_REF_CLK0_P</text>
<text x="243.4" y="74.3">AP35</text>
<text x="243.5" y="72.1">AN35</text>
<text x="197.2" y="82.8">SC58980C0B-A030</text>
<text x="203" y="80.5">FCMSP</text>
<text x="225.1" y="79.9">PCIE_REF_CLK1_P</text>
<text x="225.1" y="82.2">PCIE_REF_CLK1_N</text>
<text x="243.4" y="81.6">AP34</text>
<text x="243.5" y="79.4">AN34</text>
<text x="163.7" y="88.8">AR32</text>
<text x="163.7" y="86.4">AT32</text>
<text x="170.1" y="89.5">PCIE_TX0_N</text>
<text x="170.1" y="87.1">PCIE_TX0_P</text>
<text x="200.2" y="85.3">SYM 2 OF 14</text>
<text x="225.1" y="89.5">PCIE_REF_CLK2_N</text>
<text x="225.1" y="87.1">PCIE_REF_CLK2_P</text>
<text x="243.4" y="88.8">AN32</text>
<text x="243.5" y="86.6">AM32</text>
<text x="225.1" y="94.3">PCIE_REF_CLK3_P</text>
<text x="243.4" y="93.7">AM31</text>
<text x="163.7" y="101">AM28</text>
<text x="170.1" y="101.6">PCIE_RX1_P</text>
<text x="225.1" y="96.8">PCIE_REF_CLK3_N</text>
<text x="243.4" y="96">AN31</text>
<text x="354.9" y="98">1</text>
<text x="163.7" y="103.3">AN28</text>
<text x="170.1" y="104.1">PCIE_RX1_N</text>
<text x="354.9" y="106.5">201005</text>
<text x="356.1" y="104.1">1/32W</text>
<text x="356.1" y="102.9">5%</text>
<text x="356.1" y="105.3">MF</text>
<text x="367" y="106.5">01005</text>
<text x="367" y="104.1">1/32W</text>
<text x="367" y="102.9">5%</text>
<text x="367" y="105.3">MF</text>
<text x="219.1" y="108.9">(NAND) PCIE_CLKREQ0*</text>
<text x="226.7" y="113.7">PCIE_CLKREQ2*</text>
<text x="226.7" y="111.4">PCIE_CLKREQ1*</text>
<text x="243.4" y="113.1">AR12</text>
<text x="243.4" y="108.2">AT11</text>
<text x="243.4" y="110.6">AP12</text>
<text x="163.7" y="115.5">AT31</text>
<text x="163.7" y="117.9">AR31</text>
<text x="170.1" y="116.2">PCIE_TX1_P</text>
<text x="170.1" y="118.6">PCIE_TX1_N</text>
<text x="226.7" y="116.2">PCIE_CLKREQ3*</text>
<text x="243.4" y="115.5">AT12</text>
<text x="163.7" y="130">AM27</text>
<text x="170.1" y="130.8">PCIE_RX2_P</text>
<text x="220.4" y="128.3">(NAND)</text>
<text x="228.5" y="130.8">PCIE_PERST1*</text>
<text x="228.5" y="128.3">PCIE_PERST0*</text>
<text x="243.4" y="130">AT10</text>
<text x="243.4" y="127.6">AR10</text>
<text x="163.7" y="132.4">AN27</text>
<text x="170.1" y="133.2">PCIE_RX2_N</text>
<text x="228.5" y="133.2">PCIE_PERST2*</text>
<text x="228.5" y="135.6">PCIE_PERST3*</text>
<text x="243.4" y="132.4">AP11</text>
<text x="243.4" y="134.9">AR11</text>
<text x="376.8" y="139.2">1</text>
<text x="387.7" y="139.2">1</text>
<text x="163.7" y="144.6">AT28</text>
<text x="163.7" y="147">AR28</text>
<text x="170.1" y="145.3">PCIE_TX2_P</text>
<text x="170.1" y="147.7">PCIE_TX2_N</text>
<text x="221.7" y="145.3">PCIE_EXT_REF_CLK_P</text>
<text x="221.7" y="147.7">PCIE_EXT_REF_CLK_N</text>
<text x="243.4" y="147">AT33</text>
<text x="243.5" y="144.8">AR33</text>
<text x="376.8" y="147.7">201005</text>
<text x="378" y="145.3">1/32W</text>
<text x="378" y="146.5">MF</text>
<text x="378" y="144">5%</text>
<text x="387.7" y="147.7">201005</text>
<text x="388.9" y="145.3">1/32W</text>
<text x="388.9" y="146.5">MF</text>
<text x="388.9" y="144">5%</text>
<text x="163.7" y="159.1">AM26</text>
<text x="163.7" y="161.6">AN26</text>
<text x="170.1" y="159.9">PCIE_RX3_P</text>
<text x="216.1" y="159.9">PCIE_RX_TX_BYPASS_CLK_P</text>
<text x="243.4" y="161.6">AR29</text>
<text x="243.5" y="159.4">AT29</text>
<text x="170.1" y="162.2">PCIE_RX3_N</text>
<text x="216.1" y="162.2">PCIE_RX_TX_BYPASS_CLK_N</text>
<text x="163.7" y="173.7">AT26</text>
<text x="163.7" y="176.1">AR26</text>
<text x="170.1" y="174.4">PCIE_TX3_P</text>
<text x="170.1" y="176.8">PCIE_TX3_N</text>
<text x="163.7" y="190.6">AN25</text>
<text x="163.7" y="188.2">AM25</text>
<text x="170.1" y="191.4">PCIE_RX4_N</text>
<text x="170.1" y="188.9">PCIE_RX4_P</text>
<text x="163.7" y="202.7">AR24</text>
<text x="170.1" y="203.5">PCIE_TX4_P</text>
<text x="229.6" y="203.5">PCIE_RCAL_P</text>
<text x="243.5" y="203">AT30</text>
<text x="163.7" y="205.2">AT24</text>
<text x="170.1" y="205.9">PCIE_TX4_N</text>
<text x="229.6" y="205.9">PCIE_RCAL_N</text>
<text x="243.4" y="205.2">AR30</text>
<text x="274.9" y="205.9">OMIT_TABLE</text>
<text x="299.1" y="207.1">MAUI</text>
<text x="369.5" y="272.6">.</text>
</g>
<g font-size="1.6">
<text x="42.2" y="39.8">CRITICAL</text>
<text x="53.1" y="39.8">CRITICAL</text>
<text x="249.4" y="42.3">CRITICAL</text>
<text x="260.3" y="42.3">CRITICAL</text>
<text x="271.3" y="42.3">CRITICAL</text>
<text x="282.2" y="42.3">CRITICAL</text>
<text x="106.4" y="82.2">CRITICAL</text>
<text x="106.4" y="96.8">CRITICAL</text>
<text x="107.6" y="111.4">CRITICAL</text>
<text x="107.6" y="125.9">CRITICAL</text>
</g>
<g font-size="1.4">
<text x="120.1" y="30.3">SHORT-10L-0.1MM-SM</text>
<text x="125.2" y="32">1</text>
<text x="131.8" y="32">2</text>
<text x="181.6" y="33.7">VOLTAGE=1.2V</text>
<text x="196.1" y="35">VDD12_PCIE:</text>
<text x="213.4" y="35">1.2V @ 115MA</text>
<text x="66.4" y="41">1</text>
<text x="79.8" y="41">1</text>
<text x="98" y="41">1</text>
<text x="196.1" y="37.4">VDD_FIXED_PCIE:</text>
<text x="196.1" y="36.2">VDD12_PCIE_REFBUF: 1.2V @ 50MA</text>
<text x="213.4" y="37.4">0.9V @ TBD</text>
<text x="66.4" y="47.1">2</text>
<text x="68.8" y="45.9">6.3V</text>
<text x="68.8" y="44.6">10%</text>
<text x="68.8" y="47.1">X5R</text>
<text x="79.8" y="47.1">2</text>
<text x="98" y="47.1">2</text>
<text x="100.3" y="47.1">X5R</text>
<text x="100.3" y="44.6">20%</text>
<text x="100.3" y="45.9">6.3V</text>
<text x="296.8" y="43.5">1</text>
<text x="299.1" y="47.1">10%</text>
<text x="310" y="43.5">1</text>
<text x="68.8" y="48.3">01005</text>
<text x="100.3" y="48.3">0201-1</text>
<text x="139.8" y="48.9">1</text>
<text x="141.6" y="53.2">20%</text>
<text x="154.3" y="48.9">1</text>
<text x="156.1" y="53.2">20%</text>
<text x="296.8" y="48.3">2</text>
<text x="299.1" y="50.7">01005</text>
<text x="299.1" y="48.3">6.3V</text>
<text x="299.1" y="49.6">X5R</text>
<text x="310" y="48.3">2</text>
<text x="139.8" y="54.4">2</text>
<text x="141.6" y="56.8">01005</text>
<text x="141.6" y="54.4">6.3V</text>
<text x="141.6" y="55.6">X5R-CERM</text>
<text x="154.3" y="54.4">2</text>
<text x="156.1" y="54.4">6.3V</text>
<text x="156.1" y="55.6">X5R-CERM</text>
<text x="156.1" y="56.8">01005</text>
<text x="53.8" y="72.9">IN</text>
<text x="53.8" y="75.4">IN</text>
<text x="287.3" y="72.9">OUT</text>
<text x="287.3" y="75.4">OUT</text>
<text x="287.3" y="80.2">OUT</text>
<text x="287.3" y="82.7">OUT</text>
<text x="53.7" y="89.9">OUT</text>
<text x="53.7" y="87.5">OUT</text>
<text x="103.7" y="88.3">X5R-CERM6.3V</text>
<text x="106.2" y="87.1">20%</text>
<text x="107.9" y="84.7">1</text>
<text x="112.4" y="84.7">2</text>
<text x="112.5" y="87.1">01005</text>
<text x="103.7" y="94.3">X5R-CERM6.3V</text>
<text x="106.2" y="93.2">20%</text>
<text x="107.9" y="90.7">1</text>
<text x="112.4" y="90.7">2</text>
<text x="112.5" y="93.2">01005</text>
<text x="249.4" y="94.3">NC_SOC_PCIE_REF_CLKP_3</text>
<text x="249.4" y="96.8">NC_SOC_PCIE_REF_CLKN_3</text>
<text x="365.8" y="98">1</text>
<text x="53.8" y="104.4">IN</text>
<text x="53.8" y="102.1">IN</text>
<text x="365.8" y="106.5">2</text>
<text x="107.9" y="113.7">1</text>
<text x="112.4" y="113.7">2</text>
<text x="288.1" y="109.3">IN</text>
<text x="288.1" y="111.7">IN</text>
<text x="53.7" y="116.5">OUT</text>
<text x="53.7" y="119">OUT</text>
<text x="103.7" y="117.4">X5R-CERM6.3V</text>
<text x="106.2" y="116.2">20%</text>
<text x="107.9" y="119.8">1</text>
<text x="112.4" y="119.8">2</text>
<text x="112.5" y="116.2">01005</text>
<text x="249.4" y="116.2">NC_SOC_PCIE_CLKREQ3_L</text>
<text x="103.7" y="123.5">X5R-CERM6.3V</text>
<text x="106.2" y="122.3">20%</text>
<text x="112.5" y="122.3">01005</text>
<text x="53.8" y="131.1">IN</text>
<text x="287.3" y="128.7">OUT</text>
<text x="287.3" y="131.1">OUT</text>
<text x="53.8" y="133.5">IN</text>
<text x="249.4" y="135.6">NC_SOC_PCIE_PERST3_L</text>
<text x="107.9" y="142.9">1</text>
<text x="112.4" y="142.9">2</text>
<text x="53.7" y="145.7">OUT</text>
<text x="53.7" y="148.1">OUT</text>
<text x="103.7" y="146.5">X5R-CERM6.3V</text>
<text x="106.2" y="145.3">20%</text>
<text x="107.9" y="149">1</text>
<text x="112.4" y="149">2</text>
<text x="112.5" y="145.3">01005</text>
<text x="103.7" y="152.6">X5R-CERM6.3V</text>
<text x="106.2" y="151.3">20%</text>
<text x="112.5" y="151.3">01005</text>
<text x="139.1" y="191.4">NC_SOC_PCIE_RXN_4</text>
<text x="139.1" y="188.9">NC_SOC_PCIE_RXP_4</text>
<text x="139.1" y="203.5">NC_SOC_PCIE_TXP_4</text>
<text x="139.1" y="205.9">NC_SOC_PCIE_TXN_4</text>
<text x="287.4" y="207.1">1</text>
<text x="297.3" y="208.9">1</text>
<text x="282.2" y="213.2">1/32W</text>
<text x="282.2" y="215.6">01005</text>
<text x="285.1" y="214.4">MF</text>
<text x="285.1" y="211.9">1%</text>
<text x="287.4" y="215.6">2</text>
<text x="297.3" y="214.4">2</text>
<text x="299.6" y="212.5">5%</text>
<text x="299.6" y="214.9">NP0-C0G</text>
<text x="299.6" y="213.6">16V</text>
<text x="299.6" y="216.1">01005</text>
</g>
<g font-size="1">
<text x="32.6" y="38.6">45</text>
<text x="342.7" y="38.6">46</text>
<text x="48.4" y="72.6">44</text>
<text x="48.4" y="75">44</text>
<text x="50.6" y="72.6">14</text>
<text x="50.6" y="75">14</text>
<text x="291.6" y="72.6">14</text>
<text x="291.6" y="75">14</text>
<text x="293.8" y="72.6">44</text>
<text x="293.8" y="75">44</text>
<text x="291.6" y="79.9">30</text>
<text x="291.6" y="82.2">30</text>
<text x="293.8" y="79.9">44</text>
<text x="293.8" y="82.2">44</text>
<text x="48.3" y="89.5">44</text>
<text x="48.3" y="87.1">44</text>
<text x="50.5" y="89.5">14</text>
<text x="50.5" y="87.1">14</text>
<text x="401.7" y="95.6">4</text>
<text x="403.2" y="95.6">6</text>
<text x="404.6" y="95.6">7</text>
<text x="406.1" y="95.6">36</text>
<text x="408.3" y="95.6">45</text>
<text x="50.6" y="101.6">14</text>
<text x="50.6" y="104.1">14</text>
<text x="291.5" y="108.9">8</text>
<text x="291.5" y="111.4">8</text>
<text x="293" y="108.9">14</text>
<text x="293" y="111.4">30 43</text>
<text x="312.7" y="112.6">43 30</text>
<text x="314.8" y="110.2">14</text>
<text x="317" y="112.6">8</text>
<text x="317" y="110.2">8</text>
<text x="50.5" y="116.2">14</text>
<text x="50.5" y="118.6">14</text>
<text x="48.4" y="130.8">43</text>
<text x="50.6" y="130.8">30</text>
<text x="291.6" y="128.3">8</text>
<text x="291.6" y="130.8">8</text>
<text x="293.1" y="128.3">14</text>
<text x="293.1" y="130.8">30 43</text>
<text x="312.7" y="130.8">43 30</text>
<text x="314.8" y="128.3">14</text>
<text x="317" y="128.3">8</text>
<text x="317" y="130.8">8</text>
<text x="48.4" y="133.2">43</text>
<text x="50.6" y="133.2">30</text>
<text x="48.3" y="145.3">43</text>
<text x="48.3" y="147.7">43</text>
<text x="50.5" y="145.3">30</text>
<text x="50.5" y="147.7">30</text>
</g>
<g font-size=".8">
<text x="251.9" y="95.6">NO_TEST=TRUE</text>
<text x="251.9" y="98">NO_TEST=TRUE</text>
<text x="251.9" y="117.4">NO_TEST=TRUE</text>
<text x="251.9" y="136.8">NO_TEST=TRUE</text>
<text x="152.5" y="190.2">NO_TEST=TRUE</text>
<text x="152.5" y="192.6">NO_TEST=TRUE</text>
<text x="152.5" y="204.7">NO_TEST=TRUE</text>
<text x="152.5" y="207.1">NO_TEST=TRUE</text>
</g>
</svg>
